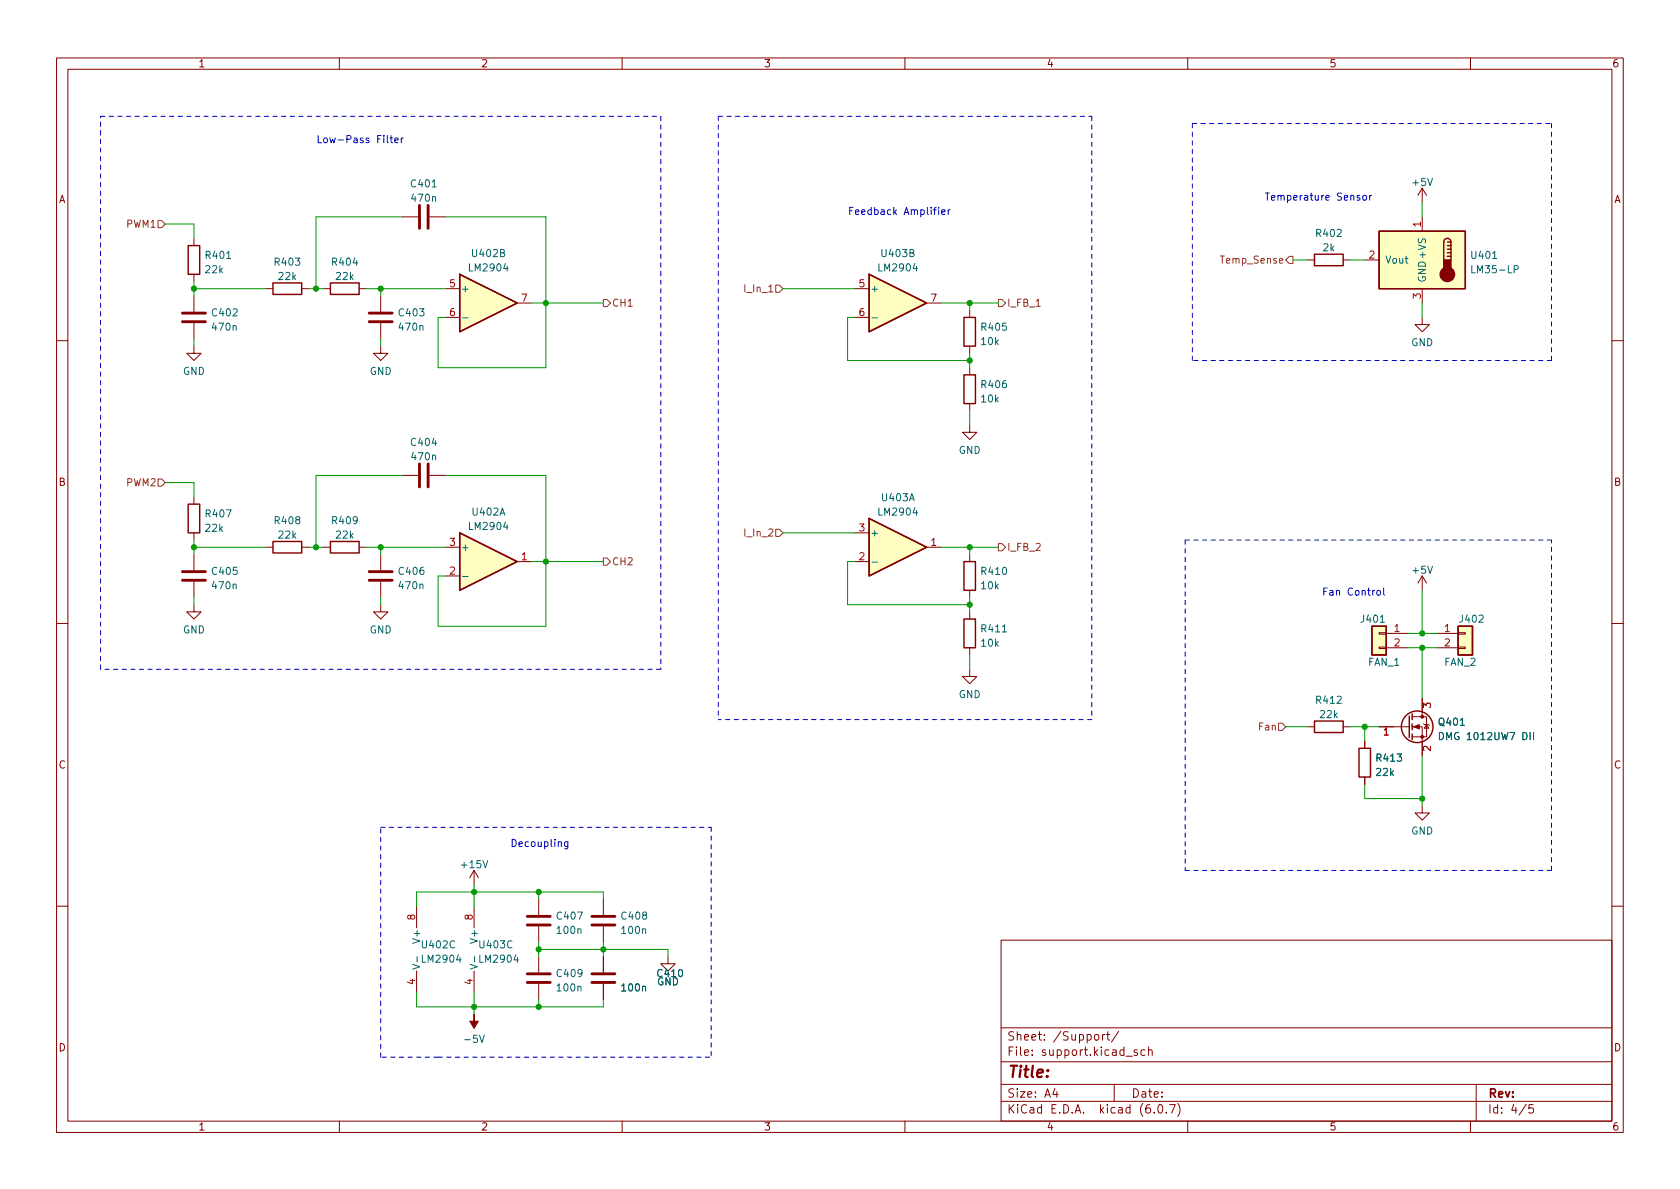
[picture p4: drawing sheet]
<svg xmlns="http://www.w3.org/2000/svg" width="297mm" height="210mm" viewBox="0 0 297 210" stroke-linecap="round" stroke-linejoin="round" font-family="sans-serif">
<g fill="none" stroke="#840000" stroke-width=".18">
<path d="M10 10.2h277v190.1h-277zM12 12.2h273v186.1h-273zM60 10.2v2M110 10.2v2M160 10.2v2M210 10.2v2M260 10.2v2M71.1 38.3h2.8M75.9 38.3h2.8M251.5 33.3v2.5M251.5 38.3v2.6M251.5 33.3l-.8 1.2"/>
<path d="M251.5 33.3l.7 1.2M34.3 42.2v1.2M34.3 48.5v1.3M34.3 52.3v2.8M34.3 57.1v2.8M47 51h1.3M53.3 51h1.3M57.1 51h1.3M63.5 51h1.3M67.3 52.3v2.8M67.3 57.1v2.8M78.7 51h2.6"/>
<path d="M78.7 56.1h2.6M91.4 53.6h2.6M151.1 51h2.6M151.1 56.1h2.6M163.8 53.6h2.6M171.4 54.9v1.2M231.1 46h1.3M237.5 46h1.3M241.3 46h2.5M251.5 56.1v1.3h1.2l-1.2 1.3-1.3-1.3h1.3M251.5 51v2.6M10 60.2h2"/>
<path d="M34.3 61.2v1.3h1.3l-1.3 1.2-1.3-1.2h1.3M67.3 61.2v1.3h1.3l-1.3 1.2-1.3-1.2h1.3M171.4 75.2v1.2h1.3l-1.3 1.3-1.2-1.3h1.2M171.4 61.2v1.3M171.4 65v1.3M171.4 71.4v1.2M285 60.2h2M34.3 87.9v1.2M34.3 94.2v1.3M34.3 98v2.8M47 96.8h1.3M53.3 96.8h1.3"/>
<path d="M57.1 96.8h1.3M63.5 96.8h1.3M67.3 98v2.8M71.1 84.1h2.8M75.9 84.1h2.8M78.7 96.8h2.6M91.4 99.3h2.6M151.1 99.3h2.6M151.1 94.2h2.6M163.8 96.8h2.6M171.4 98v1.3M10 110.2h2"/>
<path d="M34.3 106.9v1.3h1.3l-1.3 1.3-1.3-1.3h1.3M34.3 102.9v2.8M67.3 106.9v1.3h1.3l-1.3 1.3-1.3-1.3h1.3M67.3 102.9v2.8M78.7 101.8h2.6M171.4 118.4v1.2h1.3l-1.3 1.3-1.2-1.3h1.2M171.4 104.4v1.3M171.4 108.2v1.3M171.4 114.5v1.3M243.8 114.4h1.3v.3h-1.3zM243.8 111.9h1.3v.2h-1.3zM245.1 112h3.8"/>
<path d="M245.1 114.5h3.8M251.5 101.8v2.6M251.5 101.8l-.8 1.3M251.5 101.8l.7 1.3M254 112h3.8M254 114.5h3.8M257.8 114.4h1.3v.3h-1.3zM257.8 111.9h1.3v.2h-1.3zM285 110.2h2M231.1 128.5h1.3M237.5 128.5h1.3M241.3 131.1v1.2"/>
<path d="M241.3 137.4v1.3M243.8 128.5h5.4M249.7 128.5h1.8v5.1M249.7 126.7h2.5v3.6h-2.5M251.5 123.4v3.3M251.7 128l.1 .1h.8l.1 .2M252.2 128.1l.4 .7h-.8zM83.8 153.9l-.7 1.3M83.8 153.9v2.6M83.8 153.9l.8 1.3M95.2 159v2.8M106.7 159v2.8"/>
<path d="M251.5 142.5v1.3h1.2l-1.2 1.2-1.3-1.2h1.3M10 160.2h2M73.7 160.3v3.8M73.7 171.7v3.8M83.8 160.3v3.8M83.8 171.7v3.8M95.2 163.8v2.8M95.2 169.2v2.8M95.2 174v2.8M106.7 163.8v2.8M106.7 169.2v2.8M106.7 174v2.8"/>
<path d="M118.1 169.2v1.2h1.3l-1.3 1.3-1.3-1.3h1.3M177 166.3h108v32h-108zM285 160.2h2M60 198.3v2M110 198.3v2M160 198.3v2M177 194.8h108M177 191.8h108M177 187.8h108M177 181.8h108M186.5 192.5l-.4 1h1M186.9 193v1"/>
<path d="M193.6 183.1l.2-.2 .4 .2 .1 .5-.2 .3h-.3l-.2-.1zM194.9 182.9v1M195.4 182.9l-.3 .1-.2 .2M195.6 182.9h.6M195.9 182.4v1.3l.3 .2M197 191.8v3M197.8 182.4l-1.3 1.9M199.1 186.8h1.1M201.1 185.7l-.4-.1-.2 .2 .1 .3 .5 .1v.4h-.6M202.4 185.7l-.4-.1-.3 .3v.4l.2 .3h.5M203.1 185.8l.2-.2 .3 .1 .1 .9M203.1 185.1v1.5"/>
<path d="M204.1 196.7v.1M204.9 195.4l.2-.1a.81 .81 0 0 1 .6 .7 .81 .81 0 0 1-.3 .8h-.2a.81 .81 0 0 1-.6-.6 .81 .81 0 0 1 .3-.8zM206.2 196.7v.1M206.8 195.3h1l-.7 1.5M208.2 195.1a1.72 1.72 0 0 1 0 2.3M210 198.3v2M260 198.3v2M261 191.8v6.5M269.9 195.3l-1.3 1.9M271.1 195.3h-.7l-.1 .7 .2-.1 .5 .1 .2 .2-.1 .5-.2 .1-.6-.1"/>
</g>
<path d="M81.8 56.2h1M154.2 56.2h.9M267.7 47.6h.6l.1-.2v-.3l-.7-.1v1.2M154.2 99.4h.9M81.8 101.9h1M254.5 129.5a.64 .64 0 0 1 .7 .7 .64 .64 0 0 1-.7 .6zM271.1 129.5v1.3M73 170.5l1.2 .5-1.2 .4M73.8 169.1v1M83.1 170.5l1.3 .5-1.3 .4M83.9 169.1v1" fill="none" stroke="#006464" stroke-width=".18"/>
<g fill="none" stroke="#840000" stroke-width=".51">
<path d="M74.2 36.3v4.1M75.7 36.3v4.1M32.3 56.9h4M32.3 55.4h4M65.3 56.9h4M65.3 55.4h4M74.2 82v4.1M75.7 82v4.1M32.3 102.6h4M32.3 101.1h4M65.3 102.6h4M65.3 101.1h4"/>
<path d="M93.2 163.6h4.1M93.2 162h4.1M93.2 173.7h4.1M93.2 172.2h4.1M104.6 163.6h4.1M104.6 162h4.1M104.6 173.7h4.1M104.6 172.2h4.1"/>
</g>
<g fill="#ffffc2" stroke="#ffffc2" stroke-width=".18">
<path d="M257.8 110.7h2.5v5.1h-2.5z"/>
<path d="M242.6 110.7h2.5v5.1h-2.5z"/>
<path d="M243.8 40.9h15.3v10.1h-15.3z"/>
<path d="M153.7 91.7l10.1 5.1-10.1 5z"/>
<path d="M81.3 48.5l10.1 5.1-10.1 5.1z"/>
<path d="M81.3 94.2l10.1 5.1-10.1 5.1z"/>
<path d="M153.7 48.5l10.1 5.1-10.1 5.1z"/>
</g>
<g fill="none" stroke="#840000" stroke-width=".25">
<path d="M33.3 43.4h2v5.1h-2zM48.3 50h5v2.1h-5zM58.4 50h5.1v2.1h-5.1zM81.3 48.5l10.1 5.1-10.1 5.1zM153.7 48.5l10.1 5.1-10.1 5.1zM170.4 56.1h2.1v5.1h-2.1zM232.4 45h5.1v2h-5.1zM243.8 40.9h15.3v10.1h-15.3zM255.9 45.3h.6M255.9 44.7h.6M255.9 44.1h.6M255.9 43.4h.6"/>
<path d="M255.9 42.8h.6M256.5 42.8a.64 .64 0 0 0-.6-.6 .64 .64 0 0 0-.6 .6v3.2M256.5 42.8v3.2M170.4 66.3h2.1v5.1h-2.1zM33.3 89.1h2v5.1h-2zM48.3 95.8h5v2h-5zM58.4 95.8h5.1v2h-5.1zM81.3 94.2l10.1 5.1-10.1 5.1zM153.7 91.7l10.1 5.1-10.1 5zM170.4 99.3h2.1v5.1h-2.1zM170.4 109.5h2.1v5h-2.1zM242.6 110.7h2.5v5.1h-2.5z"/>
<path d="M257.8 110.7h2.5v5.1h-2.5zM232.4 127.5h5.1v2h-5.1zM240.3 132.3h2v5.1h-2zM249.2 126.6v3.8M249.7 126.2v1M249.7 128v1M249.7 129.8v1"/>
<circle cx="250.6" cy="128.5" r="2.79"/>
</g>
<g fill="#840000" stroke="#840000" stroke-width=".18">
<path d="M249.9 128.5l1.1-.4v.8z"/>
<path d="M83.8 179.3v1.3h.8l-.8 1.3-.7-1.3h.7z"/>
<circle cx="251.5" cy="130.3" r=".25"/>
<circle cx="251.5" cy="126.7" r=".25"/>
</g>
<g fill="#840000" stroke="#840000" stroke-width=".25">
<path d="M255.3 46h1.2v1.9h-1.2z"/>
<circle cx="255.9" cy="48.5" r="1.27"/>
</g>
<path d="M27.9 39h.7l.6 .6-.6 .7h-.7zM106.7 53h.6l.6 .6-.6 .6h-.6zM137.2 50.4h.6l.6 .6-.6 .7h-.6zM176.5 53h.7l.6 .6-.6 .6h-.7zM228 45.3h.6v1.3h-.6l-.7-.6zM27.9 84.7h.7l.6 .6-.6 .7h-.7zM106.7 98.7h.6l.6 .6-.6 .6h-.6zM137.2 93.6h.6l.6 .6-.6 .7h-.6zM176.5 96.1h.7l.6 .7-.6 .6h-.7zM226.1 127.9h.6l.6 .6-.6 .7h-.6z" fill="none" stroke="#725600" stroke-width=".18"/>
<g fill="none" stroke="#0000c2" stroke-width=".18">
<path d="M69 24.4h.4M69.1 24v1.1l.3 .1M69.8 24.8l.6-.1-.1-.2-.3-.1-.2 .2 .1 .6h.4M71 24.4v.8M71.3 24.4l-.3 .2M166 36.7v.1M166 37.1v.8M166.5 37.5l.6-.1v-.2l-.4-.1-.2 .2 .1 .6h.5M167.7 37.1v.8M168 37.1l-.3 .2M240.4 34.6h-.3l-.2 .1 .1 .2 .4 .1v.3h-.5M241.1 34.6h.3l.2 .2v.4l-.2 .2-.3-.1-.1-.1z"/>
<path d="M242.2 34.6v.8M242.5 34.6l-.3 .2M243.6 104.5l.3-.1 .2 .2v.4l-.2 .2h-.3l-.2-.2zM244.6 104v1.1l.2 .1M100.4 148.9v1l-.2 .2h-.3M100.4 148.9h-.4l-.2 .2 .1 .5h.5"/>
</g>
<g fill="none" stroke="#0000c2" stroke-width=".18" stroke-dasharray=".8 .8">
<path d="M17.8 20.6h99M116.8 20.6v97.8M127 20.6v106.6M127 20.6h66M193 20.6v106.6M210.8 21.8v41.9M210.8 21.8h63.5M274.3 21.8v41.9M274.3 63.7h-63.5M209.5 95.5v58.4M209.5 95.5h64.8M17.8 118.4v-97.8"/>
<path d="M116.8 118.4h-99M193 127.2h-66M67.3 146.3h58.4M125.7 146.3v40.6M209.5 153.9h64.8M274.3 153.9v-58.4M67.3 186.9v-40.6M77.5 186.9h-10.2M77.5 186.9h48.2"/>
</g>
<g fill="none" stroke="#009600" stroke-width=".18">
<path d="M29.2 39.6h5.1v2.6M71.1 38.3h-15.2v12.7M78.7 38.3h17.8v26.7h-19v-8.9h1.2M251.5 35.8v2.5M34.3 49.8v2.5M34.3 59.9v1.3M34.3 51h12.7M54.6 51h2.5M64.8 51h13.9M67.3 51v1.3M67.3 59.9v1.3M94 53.6h12.7"/>
<path d="M138.4 51h12.7M151.1 56.1h-1.2v7.6h21.5M166.4 53.6h10.1M171.4 53.6v1.3M228.6 46h2.5M238.8 46h2.5M251.5 53.6v2.5M171.4 62.5v2.5M171.4 72.6v2.6M29.2 85.3h5.1v2.6M34.3 96.8h12.7M34.3 95.5v2.5"/>
<path d="M54.6 96.8h2.5M64.8 96.8h13.9M67.3 96.8v1.2M71.1 84.1h-15.2v12.7M78.7 84.1h17.8v26.6h-19v-8.9h1.2M94 99.3h12.7M138.4 94.2h12.7M151.1 99.3h-1.2v7.6h21.5M166.4 96.8h10.1M171.4 96.8v1.2M34.3 105.7v1.2M67.3 105.7v1.2"/>
<path d="M171.4 105.7v2.5M171.4 115.8v2.6M248.9 114.5h5.1M248.9 112h5.1M251.5 104.4v7.6M251.5 114.5v8.9M227.3 128.5h3.8M238.8 128.5h5M241.3 128.5v2.6M241.3 138.7v2.5h10.2M251.5 133.6v8.9M83.8 156.5v3.8"/>
<path d="M95.2 157.7v1.3M106.7 159v-1.3h-33v2.6M73.7 175.5v2.5h33v-1.2M83.8 175.5v3.8M95.2 166.6v2.6M95.2 176.8v1.2M95.2 167.9h22.9v1.3M106.7 166.6v2.6"/>
</g>
<g fill="#009600" stroke="#009600" stroke-width=".18">
<circle cx="95.2" cy="167.9" r=".46"/>
<circle cx="106.7" cy="167.9" r=".46"/>
<circle cx="95.2" cy="157.7" r=".46"/>
<circle cx="95.2" cy="178" r=".46"/>
<circle cx="171.4" cy="96.8" r=".46"/>
<circle cx="171.4" cy="106.9" r=".46"/>
<circle cx="171.4" cy="63.7" r=".46"/>
<circle cx="171.4" cy="53.6" r=".46"/>
<circle cx="83.8" cy="157.7" r=".46"/>
<circle cx="83.8" cy="178" r=".46"/>
<circle cx="67.3" cy="51" r=".46"/>
<circle cx="96.5" cy="99.3" r=".46"/>
<circle cx="96.5" cy="53.6" r=".46"/>
<circle cx="67.3" cy="96.8" r=".46"/>
<circle cx="55.9" cy="96.8" r=".46"/>
<circle cx="251.5" cy="114.5" r=".46"/>
<circle cx="241.3" cy="128.5" r=".46"/>
<circle cx="251.5" cy="141.2" r=".46"/>
<circle cx="251.5" cy="112" r=".46"/>
<circle cx="34.3" cy="96.8" r=".46"/>
<circle cx="34.3" cy="51" r=".46"/>
<circle cx="55.9" cy="51" r=".46"/>
</g>
<text font-size="2.8" fill="#840000" x="178" y="190.6">Title:</text>
<g font-size="2.1" fill="#840000">
<text x="178" y="184">Sheet: /Support/</text>
<text x="178" y="186.7">File: support.kicad_sch</text>
<text x="178" y="196.9">KiCad E.D.A. kicad (6.0.7)</text>
<text x="178" y="194.1">Size: A4</text>
<text x="200" y="194.1">Date:</text>
<text x="263" y="194.1">Rev:</text>
<text x="263" y="196.9">Id: 4/5</text>
</g>
<g font-size="1.8" fill="#840000">
<text x="35" y="11.9">1</text>
<text x="85" y="11.9">2</text>
<text x="135" y="11.9">3</text>
<text x="185" y="11.9">4</text>
<text x="235" y="11.9">5</text>
<text x="285" y="11.9">6</text>
<text x="10.3" y="35.9">A</text>
<text x="285.3" y="35.9">A</text>
<text x="10.3" y="85.9">B</text>
<text x="285.3" y="85.9">B</text>
<text x="10.3" y="135.9">C</text>
<text x="285.3" y="135.9">C</text>
<text x="10.3" y="185.9">D</text>
<text x="285.3" y="185.9">D</text>
<text x="35" y="199.9">1</text>
<text x="85" y="199.9">2</text>
<text x="135" y="199.9">3</text>
<text x="185" y="199.9">4</text>
<text x="235" y="199.9">5</text>
<text x="285" y="199.9">6</text>
</g>
<g font-size="1.8" fill="#0000c2">
<text x="55.9" y="25.3">Low-Pass Filter</text>
<text x="223.5" y="35.5">Temperature Sensor</text>
<text x="149.9" y="38">Feedback Amplifier</text>
<text x="233.7" y="105.3">Fan Control</text>
<text x="90.2" y="149.8">Decoupling</text>
</g>
<g font-size="1.8" fill="#006464">
<text x="72.8" y="33.1">C401</text>
<text x="72.9" y="35.7">470n</text>
<text x="249.9" y="32.9">+5V</text>
<text x="232.8" y="41.9">R402</text>
<text x="36.5" y="45.8">R401</text>
<text x="48.7" y="47">R403</text>
<text x="58.8" y="47">R404</text>
<text x="83.1" y="48">LM2904</text>
<text x="83.6" y="45.4">U402B</text>
<text x="155.5" y="48">LM2904</text>
<text x="156" y="45.4">U403B</text>
<text x="234" y="44.4">2k</text>
<text x="244.9" y="46.6">Vout</text>
<text x="260.3" y="45.8">U401</text>
<text x="36.4" y="48.3">22k</text>
<text x="49.3" y="49.5">22k</text>
<text x="59.5" y="49.5">22k</text>
<text x="81.4" y="51.7">+</text>
<text x="153.8" y="51.7">+</text>
<text x="252.1" y="50" transform="rotate(-90 252.1 50)">GND +VS</text>
<text x="260.6" y="48.3">LM35-LP</text>
<text x="37.6" y="55.9">C402</text>
<text x="37.7" y="58.5">470n</text>
<text x="70.6" y="55.9">C403</text>
<text x="70.7" y="58.5">470n</text>
<text x="173.6" y="58.5">R405</text>
<text x="173.6" y="61">10k</text>
<text x="249.5" y="61.2">GND</text>
<text x="32.3" y="66.3">GND</text>
<text x="65.3" y="66.3">GND</text>
<text x="173.6" y="71.2">10k</text>
<text x="173.6" y="68.6">R406</text>
<text x="72.8" y="78.8">C404</text>
<text x="72.9" y="81.4">470n</text>
<text x="169.5" y="80.3">GND</text>
<text x="156" y="88.6">U403A</text>
<text x="36.4" y="94">22k</text>
<text x="36.5" y="91.5">R407</text>
<text x="48.7" y="92.7">R408</text>
<text x="49.3" y="95.2">22k</text>
<text x="58.8" y="92.7">R409</text>
<text x="59.5" y="95.2">22k</text>
<text x="83.1" y="93.7">LM2904</text>
<text x="83.6" y="91.2">U402A</text>
<text x="153.8" y="94.9">+</text>
<text x="155.5" y="91.2">LM2904</text>
<text x="37.6" y="101.6">C405</text>
<text x="70.6" y="101.6">C406</text>
<text x="81.4" y="97.4">+</text>
<text x="173.6" y="101.6">R410</text>
<text x="249.9" y="101.4">+5V</text>
<text x="37.7" y="104.2">470n</text>
<text x="70.7" y="104.2">470n</text>
<text x="173.6" y="104.2">10k</text>
<text x="32.3" y="112">GND</text>
<text x="65.3" y="112">GND</text>
<text x="173.6" y="111.8">R411</text>
<text x="240.8" y="110.1">J401</text>
<text x="258.2" y="110.1">J402</text>
<text x="173.6" y="114.3">10k</text>
<text x="241.9" y="117.7">FAN_1</text>
<text x="255.4" y="117.7">FAN_2</text>
<text x="169.5" y="123.4">GND</text>
<text x="232.8" y="124.4">R412</text>
<text x="233.5" y="127">22k</text>
<text x="254.5" y="128.3">Q401</text>
<text x="255.2" y="130.9">DMG 1012UW7 DII</text>
<text x="243.4" y="137.2">22k</text>
<text x="243.5" y="134.7">R413</text>
<text x="249.5" y="147.6">GND</text>
<text x="81.7" y="153.5">+15V</text>
<text x="74.3" y="166.4" transform="rotate(-90 74.3 166.4)">V+</text>
<text x="74.7" y="167.7">U402C</text>
<text x="84.5" y="166.4" transform="rotate(-90 84.5 166.4)">V+</text>
<text x="84.9" y="167.7">U403C</text>
<text x="98.6" y="162.6">C407</text>
<text x="98.6" y="165.1">100n</text>
<text x="110" y="162.6">C408</text>
<text x="110.1" y="165.1">100n</text>
<text x="74.8" y="170.2">LM2904</text>
<text x="84.9" y="170.2">LM2904</text>
<text x="98.6" y="172.8">C409</text>
<text x="116.4" y="172.8">C410</text>
<text x="98.6" y="175.3">100n</text>
<text x="110.1" y="175.3">100n</text>
<text x="116.1" y="174.2">GND</text>
<text x="82.4" y="184.4">-5V</text>
</g>
<g font-size="1.8" fill="#725600">
<text x="22.4" y="40.3">PWM1</text>
<text x="216.2" y="46.6">Temp_Sense</text>
<text x="132" y="51.7">I_In_1</text>
<text x="108.1" y="54.2">CH1</text>
<text x="178" y="54.2">I_FB_1</text>
<text x="22.4" y="86">PWM2</text>
<text x="132" y="94.9">I_In_2</text>
<text x="108.1" y="99.9">CH2</text>
<text x="178" y="97.4">I_FB_2</text>
<text x="222.7" y="129.2">Fan</text>
</g>
<g font-size="1.8" fill="#a90000">
<text x="251.2" y="40.1" transform="rotate(-90 251.2 40.1)">1</text>
<text x="242.1" y="45.7">2</text>
<text x="79.5" y="50.8">5</text>
<text x="92.2" y="53.3">7</text>
<text x="151.9" y="50.8">5</text>
<text x="164.6" y="53.3">7</text>
<text x="251.2" y="52.8" transform="rotate(-90 251.2 52.8)">3</text>
<text x="79.5" y="55.9">6</text>
<text x="151.9" y="55.9">6</text>
<text x="151.9" y="94">3</text>
<text x="79.5" y="101.6">2</text>
<text x="79.5" y="96.5">3</text>
<text x="92.2" y="99.1">1</text>
<text x="151.9" y="99.1">2</text>
<text x="164.6" y="96.5">1</text>
<text x="246.5" y="111.8">1</text>
<text x="255.4" y="111.8">1</text>
<text x="246.5" y="114.3">2</text>
<text x="255.4" y="114.3">2</text>
<text x="253" y="125.2" transform="rotate(-90 253 125.2)">3</text>
<text x="244.6" y="130">1</text>
<text x="253" y="132.8" transform="rotate(-90 253 132.8)">2</text>
<text x="73.4" y="162.7" transform="rotate(-90 73.4 162.7)">8</text>
<text x="83.6" y="162.7" transform="rotate(-90 83.6 162.7)">8</text>
<text x="73.4" y="174.1" transform="rotate(-90 73.4 174.1)">4</text>
<text x="83.6" y="174.1" transform="rotate(-90 83.6 174.1)">4</text>
</g>
</svg>
